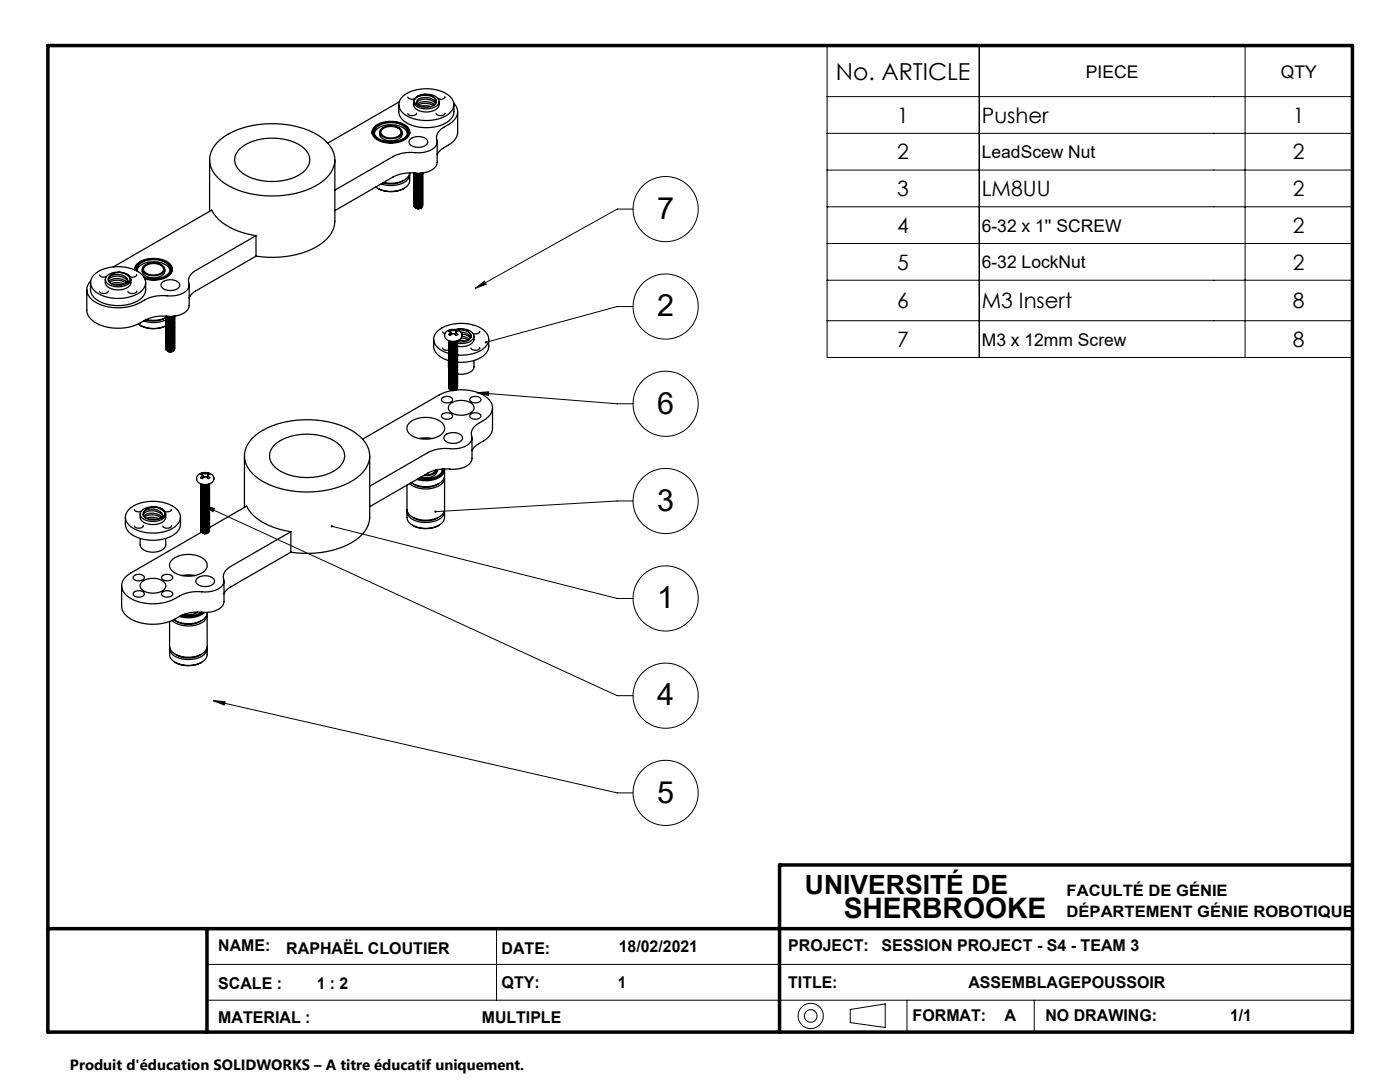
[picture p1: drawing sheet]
<svg xmlns="http://www.w3.org/2000/svg" width="279mm" height="216mm" viewBox="0 0 279 216" stroke-linecap="round" stroke-linejoin="round" font-family="sans-serif">
<g fill="none" stroke="#000" stroke-width=".2">
<path d="M165.1 9.1h104.8v62.2h-104.8zM165.1 19.3h104.8M195.4 9.1v62.2M248.5 9.1v62.2M165.1 26.6h104.8M165.1 33.9h104.8M94.9 57.5l1.8-1.4 .3 .6zM126.3 41.7h-3.1l-28.3 15.8M165.1 41.3h104.8M165.1 48.6h104.8M165.1 55.9h104.8M95.2 78.4l2.3-.2v.7z"/>
<path d="M95.2 78.4l28 2.2h3.1M126.3 61.2h-3.1l-26.2 7.1M165.1 64h104.8M126.3 100h-3.1l-36.3 2.1M40.6 100.8l2.2 .7-.3 .6zM40.6 100.8l82.6 38h3.1M66.2 105l57 14.4h3.1M42.6 139.8l2.3 .2-.2 .7zM42.6 139.8l80.6 18.4h3.1M41.3 192.4h228.6M41.3 199.6h228.6M99.1 185.3v14.3"/>
<path d="M181 199.6v6.3M206.4 199.6v6.3M169.7 201.4l7-1.1v4.7l-7-1z"/>
<circle cx="132.8" cy="41.7" r="6.5"/>
<circle cx="132.8" cy="61.2" r="6.5"/>
<circle cx="132.8" cy="100" r="6.5"/>
<circle cx="132.8" cy="80.6" r="6.5"/>
<circle cx="132.8" cy="119.4" r="6.5"/>
<circle cx="132.8" cy="138.8" r="6.5"/>
<circle cx="132.8" cy="158.2" r="6.5"/>
<circle cx="161.8" cy="202.7" r="2.52"/>
<circle cx="161.8" cy="202.7" r="1.26"/>
</g>
<path d="M9.6 9.1h260.3v196.8h-260.3zM269.9 172.6h-114.3v33.3M9.6 185.3h260.3M41.3 185.3v20.6" fill="none" stroke="#000" stroke-width=".7"/>
<path d="M42.6 139.8l2.3 .2-.2 .7zM40.6 100.8l2.2 .7-.3 .6zM66.1 104.8l-.1 .2h.2h-.2a.24 .24 0 0 0 .3 .2 .24 .24 0 0 0 .2-.3 .24 .24 0 0 0-.4-.1zM96.8 68.1v.3l.2-.1-.2 .1a.24 .24 0 0 0 .3 .1 .24 .24 0 0 0 .1-.3 .24 .24 0 0 0-.4-.1zM95.2 78.4l2.3-.2v.7zM86.7 101.9v.2h.2h-.2a.24 .24 0 0 0 .3 .2 .24 .24 0 0 0 .1-.3 .24 .24 0 0 0-.4-.1zM94.9 57.5l1.8-1.4 .3 .6z" fill="#000"/>
<g fill="none" stroke="#000" stroke-width=".25">
<path d="M80.3 19.4a7.9 7.9 0 0 1 9.6 0 2.14 2.14 0 0 1-.4 3.4 8 8 0 0 1-9.2-.4 2.06 2.06 0 0 1 0-3zM81.4 19.4l.1 .2 .5 .2 .7-.1M82.9 19.5a3.5 3.5 0 0 1 4.6 .4 1.28 1.28 0 0 1-1 1.6 3.4 3.4 0 0 1-3.9-.9 .98 .98 0 0 1 .3-1.1zM86.5 19.4a3.6 3.6 0 0 0-3.7 .3l-.2 .4M86.8 19.7a2.65 2.65 0 0 0-4.2 .4M86.8 19.7a.88 .88 0 0 1 .2 .9 .88 .88 0 0 1-.7 .6l-1.3 .2-.9-.1M86.8 19.7l.3 .6M88.8 19.4a.99 .99 0 0 1-1.4 .3M88.8 19.4h.1M41.8 31.9v10.3M43.4 28.4a16 16 0 0 1 11.7-3.7 15.2 15.2 0 0 1 10.3 3.9 4.7 4.7 0 0 1-.4 7.1 17 17 0 0 1-13.1 3.3 13.5 13.5 0 0 1-8.9-4.1 4.6 4.6 0 0 1 .4-6.5zM47.9 29.7a10.9 10.9 0 0 1 12.8 0 2.96 2.96 0 0 1-.5 4.9 11.3 11.3 0 0 1-11.8 0 2.96 2.96 0 0 1-.5-4.9z"/>
<path d="M66.8 31.9v12.2a5.7 5.7 0 0 1-2.8 4.6 18.7 18.7 0 0 1-12.9 2.4M74.3 26.5v.1M74.6 25.4a5.3 5.3 0 0 1 6.7 0 1.64 1.64 0 0 1-.9 2.7 5.4 5.4 0 0 1-5.9-.9 1.37 1.37 0 0 1 .1-1.8zM74.7 26.6a2.82 2.82 0 0 1 2.9-1.7 3.7 3.7 0 0 1 3.7 1.5v.2M74.8 25.5a5 5 0 0 1 6.5 0 1.47 1.47 0 0 1-.8 2.3 5.2 5.2 0 0 1-5.7-.5 1.31 1.31 0 0 1 0-1.8zM75.1 25.5a4.7 4.7 0 0 1 6 .1 1.44 1.44 0 0 1-1 2.3 4.7 4.7 0 0 1-5.1-.7 1.23 1.23 0 0 1 .1-1.7zM75.4 37.6a5.5 5.5 0 0 0 5.3 0M75.5 24.9l-.1 .1a1.76 1.76 0 0 0-1.1 1.7M75.8 26.4a1.42 1.42 0 0 0 1.5 1.6 2.53 2.53 0 0 0 3-1.1v-.5M76.1 25.7a3.1 3.1 0 0 1 4 .3 1.1 1.1 0 0 1-.9 1.5 3.1 3.1 0 0 1-3.3-.7 .85 .85 0 0 1 .2-1.1zM76.3 25.8a2.75 2.75 0 0 1 3.6 .2 1.03 1.03 0 0 1-.9 1.4 2.5 2.5 0 0 1-2.9-.8l-.1-.2zM79.6 20.9a3.2 3.2 0 0 0 2.2 3.9 8.1 8.1 0 0 0 8.1-1 3.1 3.1 0 0 0 .7-2.9"/>
<path d="M79.7 20.3l-14.3 8.3M80.5 36.1a5 5 0 0 1-4 .4M80.5 24.9l.2 .1a1.73 1.73 0 0 1 1.1 1.7M81.7 34.6a2.12 2.12 0 0 1-1.9 2.2l-1.9 .2-1.8-.3M81.8 34.5a2.68 2.68 0 0 1-2.6 2l-1.3 .1-1.3-.2M81.8 34.9a2.42 2.42 0 0 1-2 3.1 5.7 5.7 0 0 1-4.8-.7M81.8 26.5v.1M81.9 27.8a2.47 2.47 0 0 1 3.4 .3 1.2 1.2 0 0 1-1.2 1.3 1.85 1.85 0 0 1-2.5-1.1zM82.5 20.3a1.75 1.75 0 0 0 1.9 2 2.86 2.86 0 0 0 3.2-1.2v-.8M82.6 20.1a1.56 1.56 0 0 0 1.5 1.2M82.7 34.5l.8 .2 .6-.1M82.8 34.5a7.6 7.6 0 0 0-4.4 .8l-11.6 6.7"/>
<path d="M83.1 22.6a1.06 1.06 0 0 1-1.7 0M83.2 20.6a2.48 2.48 0 0 1 3.6-.1l.1 .2M83.3 20.8a2.79 2.79 0 0 1 3.4 .1M83.5 21a2.97 2.97 0 0 1 3 .1M84 21.2a3 3 0 0 1 2 .1M84.1 34.5l-.6 .2-.7-.2M84.3 34.6l.1 .2a1.02 1.02 0 0 1-1.8 .1l.1-.1M84.3 34.9l.1 .2a1.02 1.02 0 0 1-1.8 .2l.1-.2M84.3 35.3l.1 .1a1.02 1.02 0 0 1-1.8 .2l.1-.2M84.3 35.6l.1 .1a1.02 1.02 0 0 1-1.8 .2l.1-.1M84.3 35.9l.1 .2a1.02 1.02 0 0 1-1.8 .1l.1-.1M84.3 36.2l.1 .2a1.02 1.02 0 0 1-1.8 .2l.1-.2"/>
<path d="M84.3 36.6l.1 .1a1.02 1.02 0 0 1-1.8 .2l.1-.2M84.3 36.9l.1 .1a1.02 1.02 0 0 1-1.8 .2l.1-.1M84.3 37.2l.1 .2a1.02 1.02 0 0 1-1.8 .1l.1-.1M84.3 37.5l.1 .2a1.02 1.02 0 0 1-1.8 .1l.1-.1M84.3 37.9l.1 .1a1.02 1.02 0 0 1-1.8 .2l.1-.2M84.3 38.2l.1 .1a1.02 1.02 0 0 1-1.8 .2l.1-.1M84.3 38.5l.1 .2a1.02 1.02 0 0 1-1.8 .1l.1-.1M84.3 38.8l.1 .2a1.02 1.02 0 0 1-1.8 .1l.1-.1M84.3 39.2l.1 .1a1.02 1.02 0 0 1-1.8 .2l.1-.2M84.3 39.5l.1 .1a1.02 1.02 0 0 1-1.8 .2l.1-.1M84.3 39.8l.1 .2a1.02 1.02 0 0 1-1.8 .1l.1-.1M84.4 34.4a1.02 1.02 0 0 1-1.8 .2l.1-.1"/>
<path d="M84.4 34.5a1.02 1.02 0 0 1-1.8 .1M84.4 34.8a1.02 1.02 0 0 1-1.8 .2M84.4 35.1a1.02 1.02 0 0 1-1.8 .2M84.4 35.5a1.02 1.02 0 0 1-1.8 .1M84.4 35.8a1.02 1.02 0 0 1-1.8 .1M84.4 36.1a1.02 1.02 0 0 1-1.8 .2M84.4 36.4a1.02 1.02 0 0 1-1.8 .2M84.4 36.8a1.02 1.02 0 0 1-1.8 .1M84.4 37.1a1.02 1.02 0 0 1-1.8 .1M84.4 37.4a1.02 1.02 0 0 1-1.8 .2M84.4 37.7a1.02 1.02 0 0 1-1.8 .2M84.4 38a1.02 1.02 0 0 1-1.8 .2"/>
<path d="M84.4 38.4a1.02 1.02 0 0 1-1.8 .1M84.4 38.7a1.02 1.02 0 0 1-1.8 .2M84.4 39a1.02 1.02 0 0 1-1.8 .2M84.4 39.3a1.02 1.02 0 0 1-1.8 .2M84.4 39.7a1.02 1.02 0 0 1-1.8 .1M84.4 40a1.02 1.02 0 0 1-1.8 .2M87 20.5a2.58 2.58 0 0 0-3.8-.5l-.1 .4 .1 .4 .9 .5M87.2 28.3v4.1a2.97 2.97 0 0 1-3.1 2.1h-1.3M88.8 22.6a1.06 1.06 0 0 1-1.8 0M90.6 20.6a2.43 2.43 0 0 1-.5 3.9l-1.5 .9a2.34 2.34 0 0 0-1.4 2.9 2.96 2.96 0 0 1-3.1 2.2 11.5 11.5 0 0 0-5.2 .5l-12.1 6.9M91.3 22.3v4.1a3.1 3.1 0 0 1-1.8 2.5l-1.7 1.1-.6 .8M17.3 57.8v4.1a3.6 3.6 0 0 0 2.8 3 10.1 10.1 0 0 0 9.3-1.2l2.1-.6h1.8"/>
<path d="M18.1 56.4a3.2 3.2 0 0 0 2.2 4 8.1 8.1 0 0 0 8.1-1.1 3.1 3.1 0 0 0 .7-2.9M18.7 54.9a7.9 7.9 0 0 1 9.7 0 2.14 2.14 0 0 1-.4 3.4 8 8 0 0 1-9.3-.4 2.06 2.06 0 0 1 0-3zM19.9 54.9l.1 .2 .4 .2 .8-.1M21 55.8a1.64 1.64 0 0 0 1.7 2 3.2 3.2 0 0 0 3.3-1l.1-1M21.3 55.1a3.5 3.5 0 0 1 4.6 .1 1.14 1.14 0 0 1-.7 1.7 3.6 3.6 0 0 1-4-.6 .93 .93 0 0 1 .1-1.2zM21.6 58.1a1.06 1.06 0 0 1-1.7 0M21.6 58.1h.1M21.6 55.9a1.72 1.72 0 0 1 2-.8 1.88 1.88 0 0 1 1.9 1.2M21.7 56.2a2.73 2.73 0 0 1 3.7 .3M21.8 55.2a2.84 2.84 0 0 1 3.6 .4l.1 .8M21.9 56.3a2.8 2.8 0 0 1 3.3 .3M22.2 56.6a3 3 0 0 1 2.6 .1"/>
<path d="M22.7 56.8l.9-.1 .7 .2M23.8 54.3a2.24 2.24 0 0 1 2.2 1.4M23.8 54.3a2.4 2.4 0 0 1 2.3 1.3 1.97 1.97 0 0 1-2 1.3 1.98 1.98 0 0 1-2.5-1.2l.2-.5M23.8 54.3a2.54 2.54 0 0 0-2 .9M26.9 53.8a2.68 2.68 0 0 1 2.7-2.2 4.8 4.8 0 0 1 4.6 1.4 1.66 1.66 0 0 1-1.1 2.4l-1.7 .5h-1.3l-1.2-.2M27.3 58.1a1.06 1.06 0 0 1-1.8 0M27.3 54.9a1.06 1.06 0 0 1-1.8 0M27.3 58.1h.1M27.3 53.9a2.82 2.82 0 0 1 2.9-1.7 3.7 3.7 0 0 1 3.7 1.5v.2M27.4 54.1a1.58 1.58 0 0 1 1.1-1.8 4.7 4.7 0 0 1 5.2 .7 1.44 1.44 0 0 1-.9 2.2 5.4 5.4 0 0 1-4.1 .1M28.1 52.3h-.1a1.96 1.96 0 0 0-1.1 1.6M28.4 53.7a1.42 1.42 0 0 0 1.5 1.7 2.53 2.53 0 0 0 3-1.1v-.6"/>
<path d="M28.7 53a3.1 3.1 0 0 1 4.1 .3 1.1 1.1 0 0 1-1 1.5 3.1 3.1 0 0 1-3.3-.6 .85 .85 0 0 1 .2-1.2zM28.9 53.2a2.75 2.75 0 0 1 3.6 .2 1.03 1.03 0 0 1-.9 1.3 2.5 2.5 0 0 1-2.9-.7v-.6zM32.4 56.3a2.47 2.47 0 0 1 3.4 .4 1.2 1.2 0 0 1-1.2 1.2 1.85 1.85 0 0 1-2.5-1.1zM33.2 52.3a1.54 1.54 0 0 1 1 1.4 1.54 1.54 0 0 1-1 1.5 5.7 5.7 0 0 1-4.3 .3M33.2 52.3a5.2 5.2 0 0 0-5.8 .6l-.3 .7v.3M33.2 52.3h.1a1.73 1.73 0 0 1 1.1 1.7M34.4 53.9v.1M37.7 56.9v4.1a2.97 2.97 0 0 1-3.1 2.1h-1.3M51.1 47l-12 7a2.34 2.34 0 0 0-1.4 2.9 2.96 2.96 0 0 1-3.1 2.1 11.5 11.5 0 0 0-5.2 .6 9.7 9.7 0 0 1-11.1 .2 2.39 2.39 0 0 1-.2-3.7M51.1 47a12.3 12.3 0 0 1-8.5-4.4l-.3-.7-19.7 11.4M51.1 51.1l-12 6.9-.8 .6-.6 .8M51.1 47v4.1"/>
<path d="M82.9 40.6l.1 .2M82.9 41.5l.6 .1 .5-.1M84 41.5l-.4 .2-.6-.2M84.2 41.2l-.2 .3M84.3 40.1l.1 .2a1.02 1.02 0 0 1-1.8 .1l.1-.1M84.3 40.5l.1 .1a1.02 1.02 0 0 1-1.8 .2l.1-.2M84.3 40.8l.1 .1a1.02 1.02 0 0 1-1.8 .2v-.1v.2a.97 .97 0 0 0 1 .4 .97 .97 0 0 0 .8-.6M84.4 40.3a1.02 1.02 0 0 1-1.8 .2M84.4 40.6a1.02 1.02 0 0 1-1.8 .2M27.6 64.7a5.7 5.7 0 0 0 5.7 .2M28 64.9a5.6 5.6 0 0 0 5.2 .1M33.1 63.4a5 5 0 0 1-4 .4"/>
<path d="M33.2 63.8a6 6 0 0 1-4.5 .2M33.2 63.1l.8 .2 .6-.2M33.4 69.2l.1 .1M33.4 70l.6 .2 .5-.1M34.5 70.1l-.4 .1-.6-.1M34.6 63.1l-.6 .2-.7-.2M34.7 69.8l-.2 .3M34.8 63.2l.1 .1a1.02 1.02 0 0 1-1.8 .2l.1-.2a6 6 0 0 1-4 .5M34.8 63.5l.1 .2a1.02 1.02 0 0 1-1.8 .1l.1-.1M34.8 63.8l.1 .2a1.02 1.02 0 0 1-1.8 .1l.1-.1M34.8 64.2l.1 .1a1.02 1.02 0 0 1-1.8 .2l.1-.2M34.8 64.5l.1 .1a1.02 1.02 0 0 1-1.8 .2l.1-.1"/>
<path d="M34.8 64.8l.1 .2a1.02 1.02 0 0 1-1.8 .1l.1-.1M34.8 65.1l.1 .2a1.02 1.02 0 0 1-1.8 .1l.1-.1M34.8 65.5l.1 .1a1.02 1.02 0 0 1-1.8 .2l.1-.2M34.8 65.8l.1 .1a1.02 1.02 0 0 1-1.8 .2l.1-.1M34.8 66.1l.1 .1a1.02 1.02 0 0 1-1.8 .2l.1-.1M34.8 66.4l.1 .2a1.02 1.02 0 0 1-1.8 .1l.1-.1M34.8 66.8l.1 .1a1.02 1.02 0 0 1-1.8 .2l.1-.2M34.8 67.1l.1 .1a1.02 1.02 0 0 1-1.8 .2l.1-.2M34.8 67.4l.1 .1a1.02 1.02 0 0 1-1.8 .2l.1-.1M34.8 67.7l.1 .2a1.02 1.02 0 0 1-1.8 .1l.1-.1M34.8 68.1l.1 .1a1.02 1.02 0 0 1-1.8 .2l.1-.2M34.8 68.4l.1 .1a1.02 1.02 0 0 1-1.8 .2l.1-.2"/>
<path d="M34.8 68.7l.1 .1a1.02 1.02 0 0 1-1.8 .2l.1-.1M34.8 69l.1 .2a1.02 1.02 0 0 1-1.8 .1l.1-.1M34.8 69.3l.1 .2a1.02 1.02 0 0 1-1.8 .2v-.2v.2a.97 .97 0 0 0 1 .5 .97 .97 0 0 0 .8-.7M34.9 63a1.02 1.02 0 0 1-1.8 .2l.1-.2M34.9 63.1a1.02 1.02 0 0 1-1.8 .1M34.9 63.4a1.02 1.02 0 0 1-1.8 .1M34.9 63.7a1.02 1.02 0 0 1-1.8 .2M34.9 64a1.02 1.02 0 0 1-1.8 .2M34.9 64.3a1.02 1.02 0 0 1-1.8 .2M34.9 64.7a1.02 1.02 0 0 1-1.8 .1M34.9 65a1.02 1.02 0 0 1-1.8 .2M34.9 65.3a1.02 1.02 0 0 1-1.8 .2"/>
<path d="M34.9 65.6a1.02 1.02 0 0 1-1.8 .2M34.9 66a1.02 1.02 0 0 1-1.8 .1M34.9 66.3a1.02 1.02 0 0 1-1.8 .2M34.9 66.6a1.02 1.02 0 0 1-1.8 .2M34.9 66.9a1.02 1.02 0 0 1-1.8 .2M34.9 67.3a1.02 1.02 0 0 1-1.8 .1M34.9 67.6a1.02 1.02 0 0 1-1.8 .2M34.9 67.9a1.02 1.02 0 0 1-1.8 .2M34.9 68.2a1.02 1.02 0 0 1-1.8 .2M34.9 68.6a1.02 1.02 0 0 1-1.8 .1M34.9 68.9a1.02 1.02 0 0 1-1.8 .1M34.9 69.2a1.02 1.02 0 0 1-1.8 .2"/>
<path d="M86.5 67.7a3.5 3.5 0 0 0 3.1 4.3M88.2 79.4a1.47 1.47 0 0 1 2.1 .2 1.25 1.25 0 0 1-2.1 .4l-.1-.2zM88.3 69.5l.2 .2 .4 .2 .8-.1M88.3 66.2l.5 .4M89.5 71.9v1.6M89.6 70.5a3.8 3.8 0 0 1-3-2.6 3.3 3.3 0 0 1 2.8-3 8 8 0 0 1 7.5 1.3 2.15 2.15 0 0 1-.5 3.4 7.9 7.9 0 0 1-5.1 1.2M89.6 68a1.03 1.03 0 0 0 1.7 0M89.6 68a1.02 1.02 0 0 0 1.7 0v.1a1.02 1.02 0 0 1-1.7 .2v-.1M89.6 77.2v.1M89.8 76.9l.2 .2M89.8 66.4v.1a.26 .26 0 0 0-.2 .2 .26 .26 0 0 0 .3 .3 .26 .26 0 0 0 .2-.3l.1-.1M89.9 65.9h.3"/>
<path d="M89.9 65.9l-.4 .2 .4 .1M89.9 65.9v.3M89.9 66.4h-.1M89.9 77.7l.6 .2 .5-.1M89.9 66.3v.1M89.9 66.3h.1M89.9 66.2l.1 .6M90 77.8h.1M90 66.6l.1 .1M90 77.8l.5 .1 .4-.1M90.2 65.9h.1M90.2 65.9h.5"/>
<path d="M90.2 66.6h.5M90.2 66.6h.1M90.2 77.9l-1.2 .3-1.4 .6-15.2 8.8M90.7 66.6h.1M90.7 65.9h.1M90.9 65.8a1.19 1.19 0 0 1 1.3 1.2 1.81 1.81 0 0 1-2.7 .9 1.13 1.13 0 0 1-.7-1.3 1.13 1.13 0 0 1 1.2-.8h1M90.9 77.8a8.2 8.2 0 0 1 6.8 2 2.44 2.44 0 0 1-.7 3.8l-1.5 .9a2.34 2.34 0 0 0-1.3 2.9 2.97 2.97 0 0 1-3.1 2.1 11.5 11.5 0 0 0-5.3 .6l-12 6.9M90.9 66.6l-.1 .1M90.9 65.8a3.4 3.4 0 0 1 3.6 .9 1.28 1.28 0 0 1-1.1 1.6l-1 .2h-1.1M91 66.2l-.1 .6M91 66.3v.1M91 66.2h.1"/>
<path d="M91 77.8h-.1M91 65.8a2.63 2.63 0 0 1 2.8 .7M91 66.4h.1M91 65.9l.4 .2-.4 .1M91 65.9h-.3M91 65.9v.3M91.1 66.4v.1a.26 .26 0 0 1 .2 .2 .26 .26 0 0 1-.3 .3 .26 .26 0 0 1-.2-.3l-.1-.1M91.2 77.5l-.2 .3M91.3 68.3v.1a1.02 1.02 0 0 1-1.7 .2v-.1M91.3 68.6v.2a1.02 1.02 0 0 1-1.7 .1v-.1M91.3 69v.1a1.02 1.02 0 0 1-1.7 .2v-.2M91.3 69.3v.1a1.02 1.02 0 0 1-1.7 .2v-.2"/>
<path d="M91.3 69.6v.1a1.02 1.02 0 0 1-1.7 .2v-.1M91.3 69.9v.2a1.02 1.02 0 0 1-1.7 .1v-.1M91.3 70.3v.1a1.02 1.02 0 0 1-1.7 .2v-.2M91.3 70.6v.1a1.02 1.02 0 0 1-1.7 .2v-.2M91.3 70.9v.1a1.02 1.02 0 0 1-1.7 .2v-.1M91.3 71.2v.2a1.02 1.02 0 0 1-1.7 .1v-.1M91.3 71.5v.2a1.02 1.02 0 0 1-1.7 .2v-.2M91.3 71.9v.1a1.02 1.02 0 0 1-1.7 .2v-.2M91.3 72.2v.1a1.02 1.02 0 0 1-1.7 .2v-.1M91.3 72.5v.2a1.02 1.02 0 0 1-1.7 .1v-.1M91.3 72.8v.2a1.02 1.02 0 0 1-1.7 .2v-.2M91.3 73.2v.1a1.02 1.02 0 0 1-1.7 .2v-.2"/>
<path d="M91.3 73.5v.1a1.02 1.02 0 0 1-1.7 .2v-.1M91.3 73.8v.2a1.02 1.02 0 0 1-1.7 .1v-.1M91.3 74.1v.2a1.02 1.02 0 0 1-1.7 .1v-.1M91.3 74.5v.1a1.02 1.02 0 0 1-1.7 .2v-.2M91.3 74.8v.1a1.02 1.02 0 0 1-1.7 .2v-.1M91.3 75.1v.2a1.02 1.02 0 0 1-1.7 .1v-.1M91.3 75.4v.2a1.02 1.02 0 0 1-1.7 .1v-.1M91.3 75.8v.1a1.02 1.02 0 0 1-1.7 .2v-.2M91.3 76.1v.1a1.02 1.02 0 0 1-1.7 .2v-.1M91.3 76.4v.2a1.02 1.02 0 0 1-1.7 .1v-.1M91.3 76.7v.2a1.02 1.02 0 0 1-1.7 .1v-.1M91.3 77.1v.1a1.02 1.02 0 0 1-1.7 .2v-.1"/>
<path d="M91.3 68.5a1.02 1.02 0 0 1-1.7 .2M91.3 68.8a1.02 1.02 0 0 1-1.7 .2M91.3 69.1a1.02 1.02 0 0 1-1.7 .2M91.3 69.5a1.02 1.02 0 0 1-1.7 .1M91.3 69.8a1.02 1.02 0 0 1-1.7 .2M91.3 70.1a1.02 1.02 0 0 1-1.7 .2M91.3 70.4a1.02 1.02 0 0 1-1.7 .2M91.3 70.8a1.02 1.02 0 0 1-1.7 .1M91.3 71.1a1.02 1.02 0 0 1-1.7 .1M91.3 71.4a1.02 1.02 0 0 1-1.7 .2M91.3 71.7a1.02 1.02 0 0 1-1.7 .2M91.3 72.1a1.02 1.02 0 0 1-1.7 .1"/>
<path d="M91.3 72.4a1.02 1.02 0 0 1-1.7 .1M91.3 72.7a1.02 1.02 0 0 1-1.7 .2M91.3 73a1.02 1.02 0 0 1-1.7 .2M91.3 73.4a1.02 1.02 0 0 1-1.7 .1M91.3 73.7a1.02 1.02 0 0 1-1.7 .1M91.3 74a1.02 1.02 0 0 1-1.7 .2M91.3 74.3a1.02 1.02 0 0 1-1.7 .2M91.3 75a1.02 1.02 0 0 1-1.7 .1M91.3 75.3a1.02 1.02 0 0 1-1.7 .2M91.3 75.6a1.02 1.02 0 0 1-1.7 .2M91.3 75.9a1.02 1.02 0 0 1-1.7 .2M91.3 76.3a1.02 1.02 0 0 1-1.7 .1"/>
<path d="M91.3 76.6a1.02 1.02 0 0 1-1.7 .2M91.3 76.9a1.02 1.02 0 0 1-1.7 .2M91.3 77.2a.94 .94 0 0 1-.8 .7 .94 .94 0 0 1-.9-.5v-.1M91.3 65.9l.7-.1 1.5 .4M91.4 67.9l1.5 .2M91.9 66.3h.1a2.16 2.16 0 0 1 2 1M92 67.4l1.5 .5M92.1 66.6a2.06 2.06 0 0 1 1.8 .9M92.2 67.1l.8 .2 .7 .4M93.8 66.5a.88 .88 0 0 1 .2 .9 .88 .88 0 0 1-.7 .6l-.9 .2h-1.1a1.01 1.01 0 0 1-1.7 .1M93.8 66.5l.2 .7M93.9 79.4a1.47 1.47 0 0 1 2.1 .2 1.25 1.25 0 0 1-2.1 .4l-.1-.2z"/>
<path d="M94.6 67.1a1.64 1.64 0 0 1-1.6 2h-1.7M94.6 71.9v1.3a2.29 2.29 0 0 1-2.7 1.5l-.5-.1a1.06 1.06 0 0 1-1.8 .2M95.7 69.4a1.06 1.06 0 0 1-1.7 .1M95.7 69.4v.1M95.7 66.2a.99 .99 0 0 1-1.3 .3M97.5 67.7a3.2 3.2 0 0 1-2.2 4l-2.1 .5-1.9 .1M39.2 95.4v.2M39.8 94.6l-.4 .3-.2 .5M40.1 96.5a1.04 1.04 0 0 0 1.5 .3M40.1 96.6a1.04 1.04 0 0 0 1.5 .2M40.1 97.2a1.04 1.04 0 0 0 1.5 .3M40.1 97.9a1.04 1.04 0 0 0 1.5 .2"/>
<path d="M40.1 98.5a1.04 1.04 0 0 0 1.5 .3M40.1 99.2a1.04 1.04 0 0 0 1.5 .2M40.1 99.8a1.04 1.04 0 0 0 1.5 .3M40.1 97v.2a1.04 1.04 0 0 0 1.5 .2M40.1 97.7v.1a1.04 1.04 0 0 0 1.5 .3M40.1 98.3v.2a1.04 1.04 0 0 0 1.5 .2M40.1 99v.1a1.04 1.04 0 0 0 1.5 .3M40.1 99.6v.2a1.04 1.04 0 0 0 1.5 .2M40.4 95h-.1a.26 .26 0 0 0-.2 .3 .26 .26 0 0 0 .3 .2 .26 .26 0 0 0 .2-.2l.1-.1M40.4 94.7h.1M40.4 94.4l.3 .1M40.4 94.4l-.4 .2 .4 .1"/>
<path d="M40.4 94.4v.4M40.4 94.7v.1M40.4 95h.1M40.4 94.8v.2M40.5 94.8v.6M40.5 95.2l.1 .1M40.7 94.5h.1M40.7 94.5h.5M40.7 95.2h.5M40.7 95.2h.1M41.2 95.2h.1M41.2 94.5h.1"/>
<path d="M41.4 94.3l.3 .1a1.2 1.2 0 0 1 1 .9M41.4 95.2l-.1 .1M41.5 94.8l-.1 .6M41.5 94.8v.2M41.5 94.3h-.8l-.9 .3M41.5 94.7v.1M41.5 95h.1M41.6 94.4l.3 .2-.3 .1M41.6 94.4l-.4 .1M41.6 94.4l-.1 .4M41.6 95a.26 .26 0 0 1 .2 .3 .26 .26 0 0 1-.3 .2 .26 .26 0 0 1-.2-.2l-.1-.1M41.6 94.7h-.1"/>
<path d="M41.8 96.5l-.2 .3M41.8 96.6v.1a1.02 1.02 0 0 1-1.7 .2v-.2M41.8 96.9v.3l-.2 .2M41.8 97.2v.1a1.02 1.02 0 0 1-1.7 .2v-.1M41.8 97.5v.4l-.2 .2M41.8 97.8v.2a1.02 1.02 0 0 1-1.7 .2v-.2M41.8 98.2v.3l-.2 .2M41.8 98.5v.1a1.02 1.02 0 0 1-1.7 .2v-.1M41.8 98.8v.4l-.2 .2M41.8 99.1v.2a1.02 1.02 0 0 1-1.7 .2v-.2M41.8 99.5v.3l-.2 .2M41.8 99.8v.1a1.02 1.02 0 0 1-1.7 .2v-.1"/>
<path d="M41.8 96.6l-.2 .2M41.8 96.7a1.02 1.02 0 0 1-1.7 .2M41.8 97.4a1.02 1.02 0 0 1-1.7 .1M41.8 97.1l-.2 .4M41.8 98a1.02 1.02 0 0 1-1.7 .2M41.8 97.7l-.2 .4M41.8 98.7a1.02 1.02 0 0 1-1.7 .1M41.8 98.4l-.2 .4M41.8 99.3a1.02 1.02 0 0 1-1.7 .2M41.8 99l-.2 .4M41.8 100a1.02 1.02 0 0 1-1.7 .1M41.8 99.7l-.2 .4"/>
<path d="M42.7 95.6a1.81 1.81 0 0 1-2.7 .9 1.03 1.03 0 0 1-.8-.9M42.7 95.3v.1M42.7 95.6h.1M42.7 95.4v.2M48.8 91v10.2M50.3 87.5a16 16 0 0 1 11.7-3.7 15.2 15.2 0 0 1 10.4 3.8 4.7 4.7 0 0 1-.5 7.1 17 17 0 0 1-13.1 3.3 13.5 13.5 0 0 1-8.9-4 4.6 4.6 0 0 1 .4-6.5zM54.9 88.7a10.9 10.9 0 0 1 12.8 0 2.96 2.96 0 0 1-.5 4.9 11.3 11.3 0 0 1-11.8 0 2.96 2.96 0 0 1-.5-4.9zM73.8 91v12.2a5.7 5.7 0 0 1-2.9 4.6 18.6 18.6 0 0 1-12.9 2.4M81.6 84.5a5.3 5.3 0 0 1 6.7-.1 1.64 1.64 0 0 1-.9 2.7 5.4 5.4 0 0 1-5.9-.8 1.37 1.37 0 0 1 .1-1.8zM82.5 96.6a4.9 4.9 0 0 0 4.9 0M83.7 87.5l1.5-.1 1.1 .1M84.5 94.9a2.43 2.43 0 0 0 2.7-1.2v.3a2.07 2.07 0 0 1-2.5 1.3l-.7-.1"/>
<path d="M86.9 93.8a2.03 2.03 0 0 1-2.2 1M88.2 93.6l.1 .2M88.2 82.7a1.47 1.47 0 0 1 2.1 .2 1.25 1.25 0 0 1-2.1 .4l-.1-.2zM88.3 93.6a2.64 2.64 0 0 1-2.9 1.9l-1.7-.1M88.5 93.6a2.58 2.58 0 0 1-2.6 2l-1.2 .1-1.2-.2M88.7 95.2a2.12 2.12 0 0 1-2 2.1 5.6 5.6 0 0 1-5-.8M88.7 93.6a2.13 2.13 0 0 1-2 2.1l-1.8 .2-1.7-.2M88.7 93.8a2.42 2.42 0 0 1-2 3.1 5.8 5.8 0 0 1-4.6-.6M88.7 95.4v6.2a2.62 2.62 0 0 1-2.6 2.1 5 5 0 0 1-4.6-1.3l-.3-.7v-4.9M88.8 86.8a2.47 2.47 0 0 1 3.5 .4 1.2 1.2 0 0 1-1.3 1.2 1.85 1.85 0 0 1-2.4-1.1zM89.9 80.6a3.5 3.5 0 0 1 4.6 .4 1.29 1.29 0 0 1-1.1 1.6 3.5 3.5 0 0 1-3.8-.8 .99 .99 0 0 1 .3-1.2zM93.9 82.7a1.47 1.47 0 0 1 2.1 .2 1.25 1.25 0 0 1-2.1 .4l-.1-.2z"/>
<path d="M94.2 87.4v4.1a2.97 2.97 0 0 1-3.1 2.1 11.5 11.5 0 0 0-5.3 .6l-12 6.9M98.3 81.4v4.1a3.1 3.1 0 0 1-1.8 2.5l-1.7 1.1-.6 .8M25 103.2a3.2 3.2 0 0 0 2.2 4 8.1 8.1 0 0 0 8.1-1 3.1 3.1 0 0 0 .7-3M25.7 101.7a7.9 7.9 0 0 1 9.6 0 2.15 2.15 0 0 1-.4 3.4 8 8 0 0 1-9.2-.4 2.06 2.06 0 0 1 0-3zM26.7 115a1.47 1.47 0 0 1 2.1 .1 1.25 1.25 0 0 1-2.1 .4l-.1-.1zM26.7 118.2a1.47 1.47 0 0 1 2.1 .2 1.25 1.25 0 0 1-2.1 .4l-.1-.2zM26.8 101.7l.1 .2 .5 .2h.8M28 102.6a1.64 1.64 0 0 0 1.6 2 3.2 3.2 0 0 0 3.4-1l.1-1M28 107.4v1.3a2.29 2.29 0 0 0 2.7 1.5 2.11 2.11 0 0 0 2.4-1.5v-1.3M28.3 101.9a3.5 3.5 0 0 1 4.6 .2 1.14 1.14 0 0 1-.8 1.6 3.6 3.6 0 0 1-4-.6 .93 .93 0 0 1 .2-1.2zM28.4 116.1a3.5 3.5 0 0 1 4.6 .4 1.29 1.29 0 0 1-1.1 1.6 3.5 3.5 0 0 1-3.9-.8 .99 .99 0 0 1 .4-1.2zM28.6 105v-.1a1.06 1.06 0 0 1-1.8 .1"/>
<path d="M28.6 102.7a1.72 1.72 0 0 1 1.9-.8 1.88 1.88 0 0 1 2 1.2M28.7 103a2.73 2.73 0 0 1 3.7 .3M28.8 102a2.84 2.84 0 0 1 3.6 .4l.1 .8M28.8 103.2a2.8 2.8 0 0 1 3.3 .2M29.2 103.4a3 3 0 0 1 2.5 .1M29.6 103.6l.9-.1 .7 .2M30.8 101.2a2.24 2.24 0 0 1 2.2 1.4M30.8 101.2a2.4 2.4 0 0 1 2.2 1.2 1.97 1.97 0 0 1-1.9 1.3 1.98 1.98 0 0 1-2.6-1.2l.3-.5M30.8 101.2a2.54 2.54 0 0 0-2 .8M32.3 115a1.47 1.47 0 0 1 2.2 .1 1.25 1.25 0 0 1-2.2 .4l-.1-.1zM32.3 118.2a1.47 1.47 0 0 1 2.2 .2 1.25 1.25 0 0 1-2.2 .4l-.1-.2zM34.2 111.9a5.3 5.3 0 0 1 6.7-.1 1.64 1.64 0 0 1-.9 2.7 5.4 5.4 0 0 1-5.9-.8 1.37 1.37 0 0 1 .1-1.8z"/>
<path d="M34.2 101.7a1.06 1.06 0 0 1-1.7 0M34.2 101.7h.1M34.2 105v-.1a1.06 1.06 0 0 1-1.7 .1M36.3 114.8l1.5-.1 1.1 .1M39.3 115.4a2.47 2.47 0 0 1 3.5 .4 1.2 1.2 0 0 1-1.3 1.2 1.85 1.85 0 0 1-2.4-1.1zM40.1 105.8l.1 .4M40.1 105.8h.1M40.3 105.5l.2 .2M40.4 106.3l.6 .2 .5-.1M41.5 106.4l-.5 .1-.5-.1M41.7 106.1l-.2 .3M41.8 100.1v.2a1.02 1.02 0 0 1-1.7 .1v-.1"/>
<path d="M41.8 100.4v.2a1.02 1.02 0 0 1-1.7 .1v-.1M41.8 100.8v.1a1.02 1.02 0 0 1-1.7 .2v-.2M41.8 101.1v.1a1.02 1.02 0 0 1-1.7 .2v-.1M41.8 101.4v.2a1.02 1.02 0 0 1-1.7 .1v-.1M41.8 101.7v.2a1.02 1.02 0 0 1-1.7 .1v-.1M41.8 102.1v.1a1.02 1.02 0 0 1-1.7 .2v-.2M41.8 102.4v.1a1.02 1.02 0 0 1-1.7 .2v-.1M41.8 102.7v.2a1.02 1.02 0 0 1-1.7 .1v-.1M41.8 103v.2a1.02 1.02 0 0 1-1.7 .1v-.1M41.8 103.4v.1a1.02 1.02 0 0 1-1.7 .2v-.2M41.8 103.7v.1a1.02 1.02 0 0 1-1.7 .2v-.2M41.8 104v.1a1.02 1.02 0 0 1-1.7 .2v-.1"/>
<path d="M41.8 104.3v.2a1.02 1.02 0 0 1-1.7 .1v-.1M41.8 104.7v.1a1.02 1.02 0 0 1-1.7 .2v-.2M41.8 105v.1a1.02 1.02 0 0 1-1.7 .2v-.2M41.8 105.3v.1a1.02 1.02 0 0 1-1.7 .2v-.1M41.8 105.6v.2a1.02 1.02 0 0 1-1.7 .1v-.1M41.8 105.3l7.4-4.3a10.7 10.7 0 0 0 7.7 4.9l1.1 .2M41.8 100.3a1.02 1.02 0 0 1-1.7 .2M41.8 100.6a1.02 1.02 0 0 1-1.7 .2M41.8 100.9a1.02 1.02 0 0 1-1.7 .2M41.8 101.3a1.02 1.02 0 0 1-1.7 .1M41.8 101.6a1.02 1.02 0 0 1-1.7 .2M41.8 101.9a1.02 1.02 0 0 1-1.7 .2"/>
<path d="M41.8 102.2a1.02 1.02 0 0 1-1.7 .2M41.8 102.6a1.02 1.02 0 0 1-1.7 .1M41.8 102.9a1.02 1.02 0 0 1-1.7 .2M41.8 103.2a1.02 1.02 0 0 1-1.7 .2M41.8 103.5a1.02 1.02 0 0 1-1.7 .2M41.8 103.9a1.02 1.02 0 0 1-1.7 .1M41.8 104.2a1.02 1.02 0 0 1-1.7 .2M41.8 104.5a1.02 1.02 0 0 1-1.7 .2M41.8 104.8a1.02 1.02 0 0 1-1.7 .2M41.8 105.2a1.02 1.02 0 0 1-1.7 .1M41.8 105.5a1.02 1.02 0 0 1-1.7 .1M41.8 105.8a1.07 1.07 0 0 1-1.6 .4"/>
<path d="M44.7 116v4a2.97 2.97 0 0 1-3.1 2.2 11.5 11.5 0 0 0-5.3 .5 9.7 9.7 0 0 1-11 .2 2.69 2.69 0 0 1-1-1.9v-4.1M58 106.1l-12 6.9a2.34 2.34 0 0 0-1.3 3 2.97 2.97 0 0 1-3.1 2.1 11.5 11.5 0 0 0-5.3 .6 9.7 9.7 0 0 1-11 .2 2.47 2.47 0 0 1 .2-4.2l14.7-8.5M58 110.2l-12 6.9-.7 .6-.6 .8M58 106.1v4.1M81.2 102.1a2.38 2.38 0 0 0 1.9 3 5.2 5.2 0 0 0 5.3-1 2.74 2.74 0 0 0 .3-2M81.2 101.9a2.04 2.04 0 0 0 1.9 2.1 5.2 5.2 0 0 0 5.3-1.1l.2-.3 .1-.7M82.3 104.8a5.5 5.5 0 0 0 5.3 0M82.5 103.3a4.9 4.9 0 0 0 4.9 0M33.8 129.4a2.38 2.38 0 0 0 1.9 3.1 5.2 5.2 0 0 0 5.3-1 2.74 2.74 0 0 0 .3-2.1M33.9 129.2a2.04 2.04 0 0 0 1.8 2.1 5.2 5.2 0 0 0 5.3-1l.2-.4 .1-.7M34.9 132.2a5.5 5.5 0 0 0 5.3 0M35.2 123.9a4.9 4.9 0 0 0 4.8 0"/>
<path d="M35.2 130.6a4.9 4.9 0 0 0 4.8 0M35.3 130.7v.1M38.2 122.2h-.1M39.4 122.1l-1.1 .5h-1.6M40.2 122.2a5 5 0 0 1-3.9 .5M40.5 122.2a5.4 5.4 0 0 1-4.4 .6M40.8 122.2a5.4 5.4 0 0 1-5 .8M41.3 122.5a2.12 2.12 0 0 1-1.9 2.2 5.4 5.4 0 0 1-5.1-.9M41.3 122.2a2.19 2.19 0 0 1-1.9 2 5.8 5.8 0 0 1-4.7-.5M41.3 122.7v6.3a2.62 2.62 0 0 1-2.5 2 5 5 0 0 1-4.7-1.2l-.3-.8v-5"/>
</g>
<g font-size="6.1">
<text x="131.1" y="43.7">7</text>
<text x="131.1" y="63.1">2</text>
<text x="131.1" y="82.5">6</text>
<text x="131.1" y="101.9">3</text>
<text x="131.1" y="121.4">1</text>
<text x="131.1" y="140.8">4</text>
<text x="131.1" y="160.2">5</text>
</g>
<text font-size="5.6" x="168.4" y="183.2">SHERBROOKE</text>
<text font-size="5.3" x="160.6" y="178.4">UNIVERSITÉ DE</text>
<text font-size="4.7" x="166.8" y="15.9">No. ARTICLE</text>
<g font-size="4.2">
<text x="179.1" y="24.5">1</text>
<text x="195.9" y="24.5">Pusher</text>
<text x="258" y="24.5">1</text>
<text x="179.1" y="31.8">2</text>
<text x="258" y="31.8">2</text>
<text x="179.1" y="39.1">3</text>
<text x="195.9" y="39.1">LM8UU</text>
<text x="258" y="39.1">2</text>
<text x="179.1" y="46.5">4</text>
<text x="258" y="46.5">2</text>
<text x="179.1" y="53.8">5</text>
<text x="258" y="53.8">2</text>
<text x="179.1" y="61.5">6</text>
<text x="195.9" y="61.5">M3 Insert</text>
<text x="258" y="61.5">8</text>
<text x="179.1" y="69.2">7</text>
<text x="258" y="69.2">8</text>
</g>
<g font-size="3.5">
<text x="216.7" y="15.5">PIECE</text>
<text x="255.6" y="15.5">QTY</text>
<text x="195.9" y="31.6">LeadScew Nut</text>
<text x="195.9" y="46.2">6-32 x 1'' SCREW</text>
<text x="195.9" y="53.6">6-32 LockNut</text>
<text x="195.9" y="69">M3 x 12mm Screw</text>
</g>
<g font-size="3.2">
<text x="43.6" y="189.7">NAME:</text>
<text x="57.1" y="190.4">RAPHAËL CLOUTIER</text>
<text x="100.1" y="190.3">DATE:</text>
<text x="123.5" y="190">18/02/2021</text>
<text x="157.3" y="189.8">PROJECT:</text>
<text x="175.9" y="189.8">SESSION PROJECT - S4 - TEAM 3</text>
<text x="43.6" y="197.3">SCALE :</text>
<text x="63.2" y="197.3">1 : 2</text>
<text x="100.1" y="197.2">QTY:</text>
<text x="123.3" y="197.2">1</text>
<text x="157.3" y="197.2">TITLE:</text>
<text x="193.3" y="197.1">ASSEMBLAGEPOUSSOIR</text>
<text x="182.1" y="203.8">FORMAT:</text>
<text x="200.5" y="203.8">A</text>
<text x="208.6" y="203.8">NO DRAWING:</text>
<text x="245.5" y="203.7">1/1</text>
<text x="43.6" y="204">MATERIAL :</text>
<text x="96.2" y="204">MULTIPLE</text>
</g>
<g font-size="3.1">
<text x="212.9" y="178.8">FACULTÉ DE GÉNIE</text>
<text x="212.9" y="183.1">DÉPARTEMENT GÉNIE ROBOTIQUE</text>
</g>
<text font-size="3" x="14" y="213.5">Produit d'éducation SOLIDWORKS – A titre éducatif uniquement.</text>
</svg>
